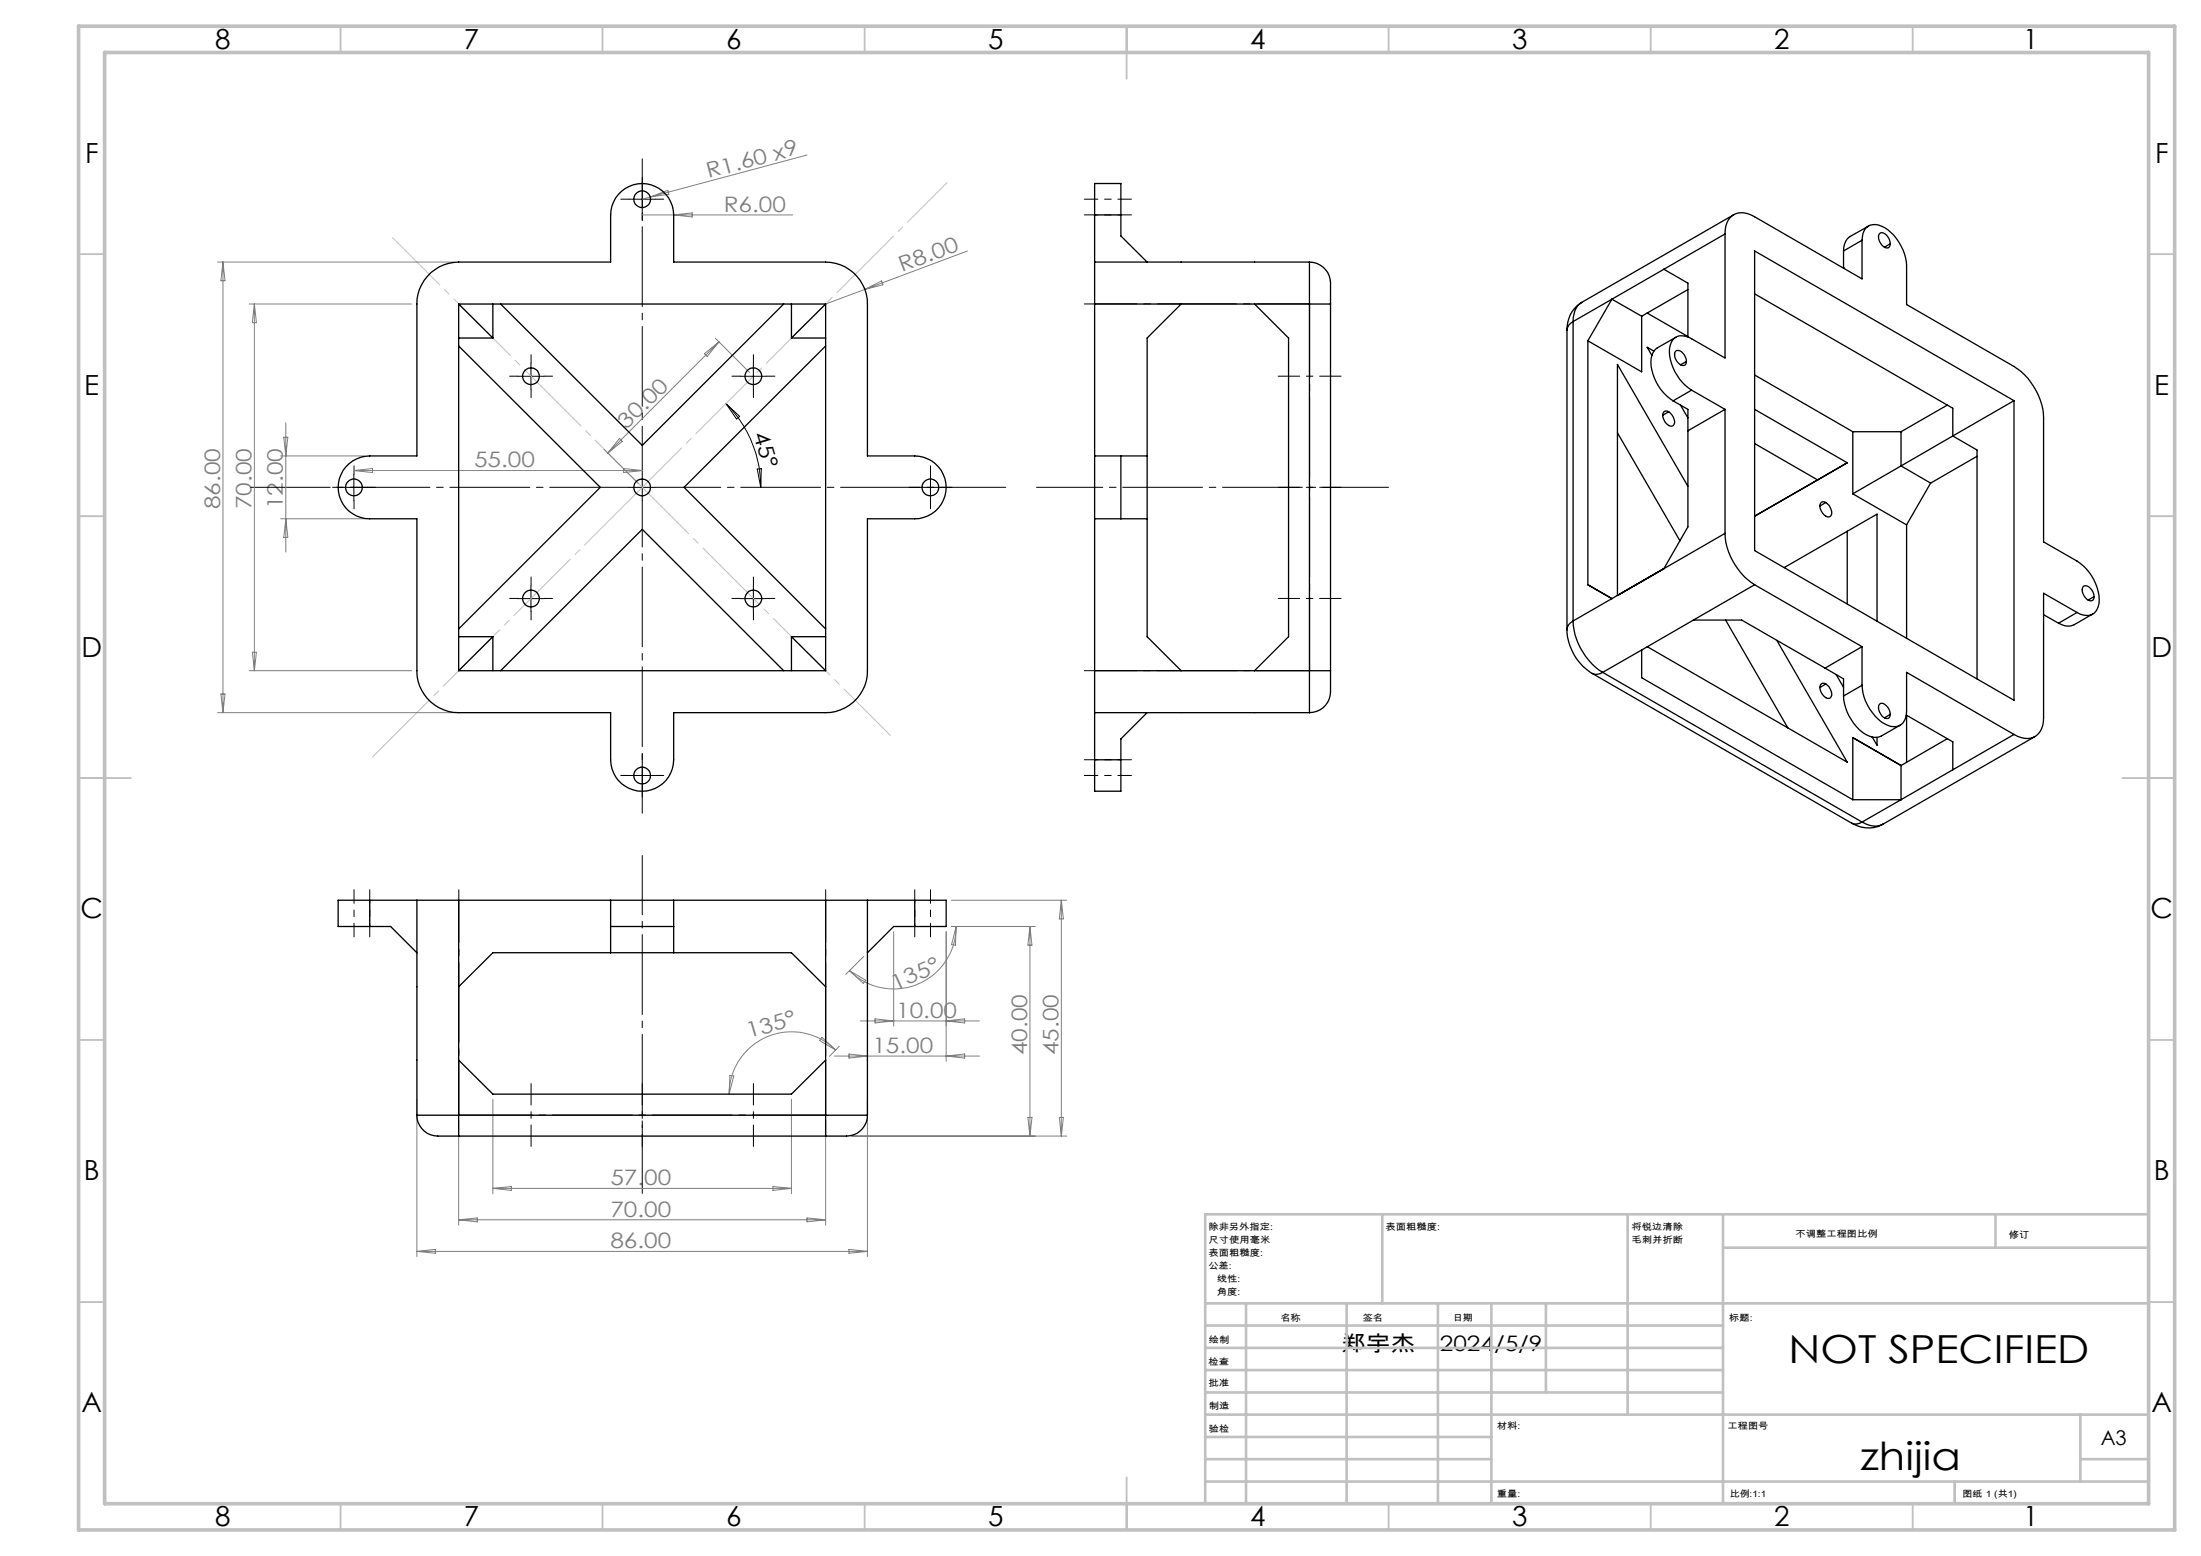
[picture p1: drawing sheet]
<svg xmlns="http://www.w3.org/2000/svg" width="420mm" height="297mm" viewBox="0 0 420 297" stroke-linecap="round" stroke-linejoin="round" font-family="sans-serif">
<g fill="none" stroke="#000" stroke-width=".19">
<path d="M120.1 38h4.9M122.6 35.5v5M98.8 71.8h5M101.3 69.3v5M138.5 77a22.7 22.7 0 0 1 6.7 16M138.5 77l2.6 2.5-.6 .5zM141.3 71.8h5M143.8 69.3v5M65.1 93h4.9M67.5 90.5v5M120.1 93h4.9M122.6 90.5v5"/>
<path d="M144.5 89.5h.8l-.1 3.5zM175 93h5M177.6 90.5v5M98.8 114.3h5M101.3 111.8v4.9M141.3 114.3h5M143.8 111.8v4.9M120.1 148h4.9M122.6 145.5v5"/>
</g>
<g fill="none" stroke="#808080" stroke-width=".19">
<path d="M124.1 37.6l-1.5 .4M124.1 37.6l3.3-1.3 .2 .8zM154 29.6l-29.9 8M41.5 50h45M42.5 50v86M42.5 50l.4 3.6h-.7zM47.6 58h30.9M48.5 58v70M48.5 58l.4 3.6h-.7zM122.6 41h28.7M128.6 41l3.5-.4v.8zM165 55.2l3.2-1.6 .3 .8z"/>
<path d="M184.6 47.9l-27 10.1M134.4 67.5l2.8-2.2-2.3 2.7zM136.5 64.6l6.6 6.5M137.2 65.3l-21.2 21.2M53.6 87h15.9M53.6 99h15.9M54.2 83.5h.7l-.4 3.5zM54.5 80.7v24.7M54.5 99l.4 3.6h-.7zM67.5 89.8h55.1M67.5 89.8l3.6-.4v.8zM115.3 85.8l6.5 6.5"/>
<path d="M118.2 83.7l.5 .5-2.7 2.3zM119 89.4l3.6 .4-3.6 .4zM41.5 136h45M42.2 132.5h.7l-.4 3.5zM47.6 128h30.9M48.2 124.5h.7l-.4 3.5zM170.5 177.8v18.1M180.6 177.8v24.8M181.5 171.8h22.1M182.5 176.8a11.9 11.9 0 0 1-7.4 11 11.9 11.9 0 0 1-13-2.5M182.5 176.8l-.2 3.6-.7-.1zM196.5 176.8v40"/>
<path d="M196.5 176.8l.4 3.6h-.8zM197.6 176.8h-16.1M202.5 171.8v45M202.5 171.8l.4 3.6h-.8zM156.8 198l2.7 2.4-3.1-1.8zM160.2 199.7l-1.9 1.9M162.1 185.3l3.1 1.8-.5 .6zM164.2 194.9h22.7M164.8 182.6l-3.4 3.4M167 194.5l3.5 .4-3.5 .4zM180.6 194.9l3.5-.4v.8zM79.6 209.8v30.1"/>
<path d="M87.5 213.9v20M94.1 209.8v18.1M139.3 205.3l.7 .1-.9 3.4zM151 209.8v18.1M157.6 213.9v20M159.2 201.6h27.7M159.5 200.4a11.9 11.9 0 0 0-13-2.5 11.9 11.9 0 0 0-7.4 10.9M162 201.2l3.5 .4-3.5 .4zM162.5 216.8h41.1M165.5 209.8v30.1M180.6 201.6l3.5-.4v.8zM196.1 213.3h.8l-.4 3.5z"/>
<path d="M202.1 213.3h.8l-.4 3.5zM79.6 238.9h85.9M79.6 238.9l3.5-.4v.7zM87.5 232.8h70.1M87.5 232.8l3.6-.3v.7zM94.1 226.8h56.9M94.1 226.8l3.5-.3v.7zM147.5 226.5l3.5 .3-3.5 .4zM154 232.5l3.6 .3-3.6 .4zM162 238.5l3.5 .4-3.5 .3z"/>
</g>
<g fill="none" stroke="#000" stroke-width=".19" stroke-dasharray="15.2 1.3 1.3 1.3">
<path d="M120.1 38h-1.6M122.6 35.5v-1.6M125.1 38h1.6M122.6 40.5v1.6M98.8 71.8h-1.6M101.3 69.3v-1.6M101.3 74.3v1.6M103.8 71.8h1.6M141.3 71.8h-1.6M143.8 69.3v-1.6M143.8 74.3v1.6M146.3 71.8h1.6"/>
<path d="M65.1 93h-1.6M67.6 90.5v-1.6M67.6 95.5v1.6M70.1 93h1.6M175.1 93h-1.6M177.6 90.5v-1.6M177.6 95.5v1.6M180.1 93h1.6M98.8 114.2h-1.6M101.3 111.7v-1.6M101.3 116.7v1.6M103.8 114.2h1.6"/>
<path d="M141.3 114.2h-1.6M143.8 111.7v-1.6M143.8 116.7v1.6M146.3 114.2h1.6M120.1 148h-1.6M122.6 145.5v-1.6M122.6 150.5v1.6M125.1 148h1.6"/>
</g>
<path d="M122.6 90.5v-60.2" fill="none" stroke="#000" stroke-width=".19" stroke-dasharray="15.2 1.3 1.3 1.3" stroke-dashoffset="6.1"/>
<path d="M120.1 93h-72.3" fill="none" stroke="#000" stroke-width=".19" stroke-dasharray="15.2 1.3 1.3 1.3" stroke-dashoffset=".1"/>
<path d="M122.6 95.5v59.7" fill="none" stroke="#000" stroke-width=".19" stroke-dasharray="15.2 1.3 1.3 1.3" stroke-dashoffset="6.3"/>
<path d="M125.1 93h66.8" fill="none" stroke="#000" stroke-width=".19" stroke-dasharray="15.2 1.3 1.3 1.3" stroke-dashoffset="2.8"/>
<path d="M206.9 58h43M249.9 128h-43M157.6 169.8v43M87.6 212.8v-43" fill="none" stroke="#000" stroke-width=".19" stroke-dasharray="15.2 1.3 1.3 1.3" stroke-dashoffset="5.2"/>
<path d="M215.9 38h-9M206.9 41h9M215.9 148h-9M215.9 145h-9M67.6 178.8v-9M70.6 178.8v-9M174.6 169.8v9M177.6 178.8v-9" fill="none" stroke="#000" stroke-width=".19" stroke-dasharray="15.2 1.3 1.3 1.3" stroke-dashoffset="12.6"/>
<path d="M265 93h-67.2" fill="none" stroke="#000" stroke-width=".19" stroke-dasharray="15.2 1.3 1.3 1.3" stroke-dashoffset="2.6"/>
<path d="M249.9 58v70M157.6 212.8h-70" fill="none" stroke="#000" stroke-width=".19" stroke-dasharray="15.2 1.3 1.3 1.3" stroke-dashoffset="1.2"/>
<path d="M255.9 71.8h-12M255.9 93h-12M255.9 114.2h-12M101.3 218.8v-12M122.6 218.8v-12M143.8 218.8v-12" fill="none" stroke="#000" stroke-width=".19" stroke-dasharray="15.2 1.3 1.3 1.3" stroke-dashoffset="11.1"/>
<path d="M122.6 227.8v-64.5" fill="none" stroke="#000" stroke-width=".19" stroke-dasharray="15.2 1.3 1.3 1.3" stroke-dashoffset="3.9"/>
<path d="M122.6 93l58.1-58.1" fill="none" stroke="#c0c0c0" stroke-width=".19" stroke-dasharray="15.2 1.3 1.3 1.3" stroke-dashoffset="4.6"/>
<path d="M122.6 93l-51.7 51.7" fill="none" stroke="#c0c0c0" stroke-width=".19" stroke-dasharray="15.2 1.3 1.3 1.3" stroke-dashoffset="-.3"/>
<path d="M122.6 93l-47.7-47.6" fill="none" stroke="#c0c0c0" stroke-width=".19" stroke-dasharray="15.2 1.3 1.3 1.3" stroke-dashoffset="2.5"/>
<path d="M122.6 93l47.3 47.4" fill="none" stroke="#c0c0c0" stroke-width=".19" stroke-dasharray="15.2 1.3 1.3 1.3" stroke-dashoffset="2.7"/>
<g fill="none" stroke="#c0c0c0" stroke-width=".35">
<path d="M65 5v5M115 5v5M165 5v5M215 5v10M265 5v5M315 5v5M365 5v5M15 48.5h5M410 48.5h5M15 98.5h5M410 98.5h5M15 148.5h10"/>
<path d="M405 148.5h10M15 198.5h5M410 198.5h5M15 248.5h5M410 248.5h5M65 287v5M115 287v5M165 287v5M215 282v10M265 287v5M315 287v5M365 287v5"/>
</g>
<g fill="none" stroke="#c0c0c0" stroke-width=".5">
<path d="M263.8 231.8v17M310.6 231.8v38.2M328.8 231.8v55.2M328.8 238.2h81.2M380.8 231.8v6.4M410 231.8h-180v55.2M230 248.8h180M230 257.3h98.8M230 253h98.8M237.8 248.8v38.2M257 248.8v38.2M274.4 248.8v38.2"/>
<path d="M284.6 248.8v38.2M295 248.8v17M230 265.8h98.8M230 261.5h98.8M230 278.5h54.6M230 274.3h54.6M230 270h180M397 278.5h13M397 270v12.8M230 282.8h180M373 282.8v4.2"/>
</g>
<path d="M15 5h400v287h-400zM20 10h390v277h-390z" fill="none" stroke="#c0c0c0" stroke-width=".7"/>
<g fill="none" stroke="#000" stroke-width=".25">
<path d="M82.2 52a8.1 8.1 0 0 1 5.3-2h29v-9a6 6 0 0 1 6-6 6 6 0 0 1 6.1 6v9h29a8 8 0 0 1 7.9 8v29h9.1a6 6 0 0 1 6 6 6 6 0 0 1-6 6h-9.1v29a8 8 0 0 1-7.9 8h-29v9a6 6 0 0 1-6.1 6 6 6 0 0 1-6-6v-9h-29a8 8 0 0 1-7.9-8v-29h-9a6 6 0 0 1-6.1-6 6 6 0 0 1 6.1-6h9v-29a7.9 7.9 0 0 1 2.6-6zM87.5 58h70.1M87.5 58v70M87.5 58l6.6 6.5M94.1 58v6.5M95.5 58l27.1 27 26.9-27M151 58v6.5M157.6 58v70M157.6 58l-6.6 6.5M208.9 50v8M208.9 41v-6h5v6M208.9 50h41"/>
<path d="M208.9 58h41M208.9 41v9M208.9 58v29M208.9 41h5M213.9 41v4l5 5M225.4 58l-6.5 6.5v57l6.5 6.5M239.4 58l6.5 6.5v57l-6.5 6.5M249.9 50a4.2 4.2 0 0 1 4 5v3M249.9 58h4M249.9 50v8M249.9 58v70M253.9 58v70"/>
<path d="M301.8 57.7a5.7 5.7 0 0 0-2.8 5.3M301.8 57.7a3.9 3.9 0 0 0-1.6 3.7M307.6 57.1l-7.4 4.3M307.6 57.1l-4.6 7.9M307.6 57.1l5.7 3.3M314.3 59.8l7.8 4.4M317.5 51.4l4.6 2.6v10.3M322.1 55.3l-8.8 5.1M329.2 44.7v23.6l-6.4-3.6a2.77 2.77 0 0 0-3.6 .1 5.5 5.5 0 0 0 0 5.3l.4 .8a9.2 9.2 0 0 0 3.2 3.6M329.2 44.7a3.5 3.5 0 0 1 3-4.1 4.9 4.9 0 0 1 2.6 .8l20.5 11.8v-7.3M329.2 44.7l-21.6 12.4M330.8 41l-29 16.7"/>
<path d="M334.8 47.9l49.5 28.6v57.2l-49.5-28.6zM334.8 56.1l37.8 21.8v5.3M351.8 51.2h.1M351.8 47.9v3.3M355.3 45.9a2.68 2.68 0 0 1 2-3 5.3 5.3 0 0 1 4.6 2.6l.4 .7a8.8 8.8 0 0 1 1.5 4.6v7.3l20.5 11.9a12.5 12.5 0 0 1 5.7 9.8v23.6l6.3 3.7a9.2 9.2 0 0 1 4.2 8 2.4 2.4 0 0 1-3.6 2.1l-.6-.3M355.3 45.9l-3.5 2M356.6 43.1l-3.6 2.1a3.1 3.1 0 0 0-1.2 2.7M358.6 44.6a1.15 1.15 0 0 1 1.7 .7 1.41 1.41 0 0 1 0 2 2.01 2.01 0 0 1-1.8-2.4zM360.7 46.5l-1.1 .7M87.5 64.5h6.6M87.5 66l27 27-27 27M151 64.5h6.6"/>
<path d="M157.6 66l-27.1 27 27.1 27M299 63v57.2M300.2 61.4a1.98 1.98 0 0 0-1.2 1.6M300.2 61.4v57.1M303 65v46.6l4.6 2.7M313.3 60.4v10.6l-10.3-6M315.6 67l-1.3-.7 .9 1.5M317.6 78.6a1.36 1.36 0 0 1 1.7 .9 1.41 1.41 0 0 1 0 1.7 1.36 1.36 0 0 1-1.7-.9 1.41 1.41 0 0 1 0-1.7zM318.4 78.6l-1.1 .7M319.3 76.5l2.8 1.6v22.5l-4.6 7.9-8.9 5.2v-44.1l13.5 23.2M319.7 67.1a1.2 1.2 0 0 1 1.7 .7 1.39 1.39 0 0 1 0 1.9 1.97 1.97 0 0 1-1.7-2.6zM319.8 64.4l-3.5 2a3.8 3.8 0 0 0-1.1 4.2 9.5 9.5 0 0 0 4.1 5.9"/>
<path d="M320.7 77.3l1.4 2.5M321.8 69l-1.1 .6M322.8 74.5l6.4 3.6M322.8 74.5l-3.5 2M329.2 78.1v23.7M329.2 78.1l-7.1 4.1M334.8 71.6l18.8 10.8M334.8 78.1l17.7 10.2M371.6 77.3l-8.8 5.1M384.3 76.5l-11.7 6.7M208.9 87v12M208.9 99h10"/>
<path d="M208.9 87h10M208.9 99v29M213.9 87v12M308.6 82.6l12 20.6M334.8 84.7l12.1 6.9M347.6 95.9a1.51 1.51 0 0 1 1.8 1.4 .84 .84 0 0 1-.1 1.2 .84 .84 0 0 1-1.2-.2l-.3-.3a1.58 1.58 0 0 1-.2-2.1zM348.4 95.9l-1.1 .7M352.5 88.3l-17.7 10.2 12.1-6.9M352.5 88.3l-5.6 3.3M353.6 82.4v11.9M353.6 94.3l10.2 5.9M353.6 82.4h9.2"/>
<path d="M362.8 82.4v6.5l5.6 3.3M368.4 92.2l-4.6 8M372.6 83.2l4.7 2.7v43.7M372.6 83.2l-19 11.1M377.3 87.1l-8.9 5.1M300.2 118.5a12.3 12.3 0 0 0 5.6 9.8M300.2 118.5a1.98 1.98 0 0 0-1.2 1.7M323.1 118.4l-9.8 5.7M323.1 118.4h9.3l19.4 11.2v3.3M329.2 101.8a12.5 12.5 0 0 0 5.6 9.8M329.2 101.8l-29 16.7M329.3 118.4l11.9 20.6"/>
<path d="M334.8 111.6l20.5 11.8M334.8 111.6l-11.7 6.8M340.5 108.3l17.7-10.2v20.4M352.5 101.4v13.9M363.8 100.2v21.6M390 117.3l2.8 1.7M396.3 116.9l-6.3-3.7v23.7a3.5 3.5 0 0 1-3 4.1 5.1 5.1 0 0 1-2.7-.8M396.3 116.9l-3.5 2.1M397.5 112a1.21 1.21 0 0 1 1.7 .7 1.41 1.41 0 0 1 0 1.9 1.97 1.97 0 0 1-1.7-2.6zM399.3 117.2l-3.5 2a2.96 2.96 0 0 1-3-.2M399.6 113.9l-1.1 .6M87.5 128h70.1"/>
<path d="M87.5 121.5h6.6M94.1 121.5v6.5M94.1 121.5l-6.6 6.5M95.5 128l27.1-27 26.9 27M151 121.5v6.5M151 121.5h6.6M151 121.5l6.6 6.5M208.9 128v8M208.9 136h41M208.9 128h41M208.9 136v9M218.9 136l-5 5v4"/>
<path d="M249.9 128v8M249.9 128h4M253.9 128v2.6a6.1 6.1 0 0 1-1 4 4 4 0 0 1-3 1.4M299 120.2a10.1 10.1 0 0 0 4.8 8.3M303.8 128.5l49.5 28.6M305.8 128.3a2.1 2.1 0 0 1-2 .2M305.8 128.3l49.5 28.6M313.3 124.1l-7.5 4.2M313.3 124.1v5.3l40.3 23.2M339.1 122.2l13.4 23.3-38.2-22.1M347.6 130.5a1.51 1.51 0 0 1 1.8 1.4 .84 .84 0 0 1-.1 1.3 .84 .84 0 0 1-1.2-.3l-.3-.3a1.58 1.58 0 0 1-.2-2.1zM348.4 130.6l-1.1 .6"/>
<path d="M350.4 128.8l1.4 2.4M351.8 132.9a9.3 9.3 0 0 0 4.8 7.6 2.69 2.69 0 0 0 2.4 0l3.6-2.1M355.3 130.8a9.1 9.1 0 0 0 4.9 7.6 2.38 2.38 0 0 0 3.6-2v-8.1l20.5 11.9M355.3 123.4v7.4M355.3 123.4l-7 4.1M355.3 130.8l-3.5 2.1M358.6 134.4a.73 .73 0 0 1 1.1 .1 1.81 1.81 0 0 1 .6 2.6 1.96 1.96 0 0 1-1.8-2.4zM360.7 136.3l-1.1 .7M363.7 136.5l8.9 5.1v5.3M363.8 136.5v9M208.9 145v6h5v-6M208.9 145h5"/>
<path d="M353.3 157.1a6 6 0 0 0 6 .2M353.6 152.6h9.2M355.3 156.9a2.1 2.1 0 0 1-2 .2M355.3 156.9a4 4 0 0 0 4 .4M357.3 140.7l.9 1.5v-1.4M362.8 146.1l-9.2-5.3v11.8M362.8 152.6l-7.5 4.3M362.8 146.1v6.5M371.6 141l-8.8 5.1M372.6 146.9l-9.8 5.7M384.3 140.2l-11.7 6.7M388.3 140.6l-29 16.7"/>
<path d="M70.6 171.8h-6.1v5h6.1M70.6 171.8h9M70.6 171.8v5M70.6 176.8h3.9l5.1 5.1M79.6 171.8h7.9M79.6 171.8v41.1M87.5 171.8v41.1M87.5 171.8h29M116.5 176.8h12.1M116.5 171.8h12.1M116.5 171.8v10.1M128.6 171.8v10.1"/>
<path d="M128.6 171.8h29M157.6 171.8h7.9M157.6 171.8v41.1M165.5 171.8v41.1M165.5 171.8h9.1M174.6 171.8h6v5h-6M174.6 171.8v5M174.6 176.8h-4.1l-5 5.1M87.5 188.3l6.6-6.4h56.9l6.6 6.4M79.6 212.9h7.9M79.6 212.9a4.1 4.1 0 0 0 4.9 3.9h3M87.5 212.9v3.9"/>
<path d="M87.5 216.8h70.1M87.5 212.9h70.1M87.5 202.3l6.6 6.5h56.9l6.6-6.5M157.6 212.9v3.9M157.6 212.9h7.9M165.5 212.9a4.1 4.1 0 0 1-4.9 3.9h-3"/>
<circle cx="122.5" cy="38" r="1.59"/>
<circle cx="101.3" cy="71.8" r="1.6"/>
<circle cx="143.8" cy="71.8" r="1.59"/>
<circle cx="67.5" cy="93" r="1.6"/>
<circle cx="122.5" cy="93" r="1.6"/>
<circle cx="177.5" cy="93" r="1.6"/>
<circle cx="101.3" cy="114.2" r="1.6"/>
<circle cx="143.8" cy="114.2" r="1.59"/>
<circle cx="122.5" cy="148" r="1.6"/>
</g>
<g font-size="7.4">
<text x="341.3" y="260.1">NOT SPECIFIED</text>
<text x="355" y="280.5">zhijia</text>
</g>
<g font-size="5.3">
<text x="41" y="9.3">8</text>
<text x="88.5" y="9.3">7</text>
<text x="138.5" y="9.3">6</text>
<text x="188.5" y="9.3">5</text>
<text x="238.5" y="9.3">4</text>
<text x="288.5" y="9.3">3</text>
<text x="338.5" y="9.3">2</text>
<text x="386" y="9.3">1</text>
<text x="16.2" y="31.1">F</text>
<text x="411.2" y="31.1">F</text>
<text x="16.1" y="75.3">E</text>
<text x="411.1" y="75.3">E</text>
<text x="15.5" y="125.3">D</text>
<text x="410.5" y="125.3">D</text>
<text x="15.4" y="175.3">C</text>
<text x="410.4" y="175.3">C</text>
<text x="16" y="225.3">B</text>
<text x="411" y="225.3">B</text>
<text x="15.5" y="269.6">A</text>
<text x="410.5" y="269.6">A</text>
<text x="41" y="291.3">8</text>
<text x="88.5" y="291.3">7</text>
<text x="138.5" y="291.3">6</text>
<text x="188.5" y="291.3">5</text>
<text x="238.5" y="291.3">4</text>
<text x="288.5" y="291.3">3</text>
<text x="338.5" y="291.3">2</text>
<text x="386" y="291.3">1</text>
</g>
<g font-size="4.1" fill="#808080">
<text x="135.2" y="34.1" transform="rotate(-15 135.2 34.1)">R1.60 x9</text>
<text x="138.1" y="40.5">R6.00</text>
<text x="172.1" y="52" transform="rotate(-20 172.1 52)">R8.00</text>
<text x="119.5" y="82.1" transform="rotate(-45 119.5 82.1)">30.00</text>
<text x="90.5" y="89.2">55.00</text>
<text x="42" y="97.2" transform="rotate(-90 42 97.2)">86.00</text>
<text x="48" y="97.2" transform="rotate(-90 48 97.2)">70.00</text>
<text x="54" y="97.2" transform="rotate(-90 54 97.2)">12.00</text>
<text x="170.8" y="189.1" transform="rotate(-24 170.8 189.1)">135°</text>
<text x="171" y="194.3">10.00</text>
<text x="142.9" y="198.2" transform="rotate(-16 142.9 198.2)">135°</text>
<text x="166.5" y="201">15.00</text>
<text x="196" y="201.4" transform="rotate(-90 196 201.4)">40.00</text>
<text x="202" y="201.4" transform="rotate(-90 202 201.4)">45.00</text>
<text x="116.5" y="226.3">57.00</text>
<text x="116.5" y="232.3">70.00</text>
<text x="116.5" y="238.3">86.00</text>
</g>
<g font-size="4.1">
<text x="143.7" y="82.9" transform="rotate(73 143.7 82.9)">45°</text>
<text x="256" y="257.8">郑宇杰</text>
<text x="274.8" y="257.8">2024/5/9</text>
</g>
<text font-size="3.9" x="400.9" y="275.8">A3</text>
<g font-size="1.7">
<text x="230.6" y="234.8">除非另外指定:</text>
<text x="230.6" y="237.3">尺寸使用毫米</text>
<text x="230.6" y="239.8">表面粗糙度:</text>
<text x="264.4" y="234.8">表面粗糙度:</text>
<text x="311.3" y="234.7">将锐边清除</text>
<text x="311.3" y="237.2">毛刺并折断</text>
<text x="342.6" y="236.2">不调整工程图比例</text>
<text x="383.3" y="236.4">修订</text>
<text x="230.6" y="242.3">公差:</text>
<text x="232.2" y="244.8">线性:</text>
<text x="232.2" y="247.3">角度:</text>
<text x="230.7" y="256.3">绘制</text>
<text x="244.3" y="252.2">名称</text>
<text x="260" y="252.1">签名</text>
<text x="277.2" y="252.1">日期</text>
<text x="330" y="252.1">标题:</text>
<text x="230.6" y="260.5">检查</text>
<text x="230.6" y="264.5">批准</text>
<text x="230.7" y="269">制造</text>
<text x="230.7" y="273.3">验检</text>
<text x="285.6" y="272.7">材料:</text>
<text x="329.6" y="272.7">工程图号</text>
<text x="285.6" y="285.7">重量:</text>
<text x="330.1" y="285.8">比例:1:1</text>
<text x="374.5" y="285.8">图纸 1 (共1)</text>
</g>
</svg>
